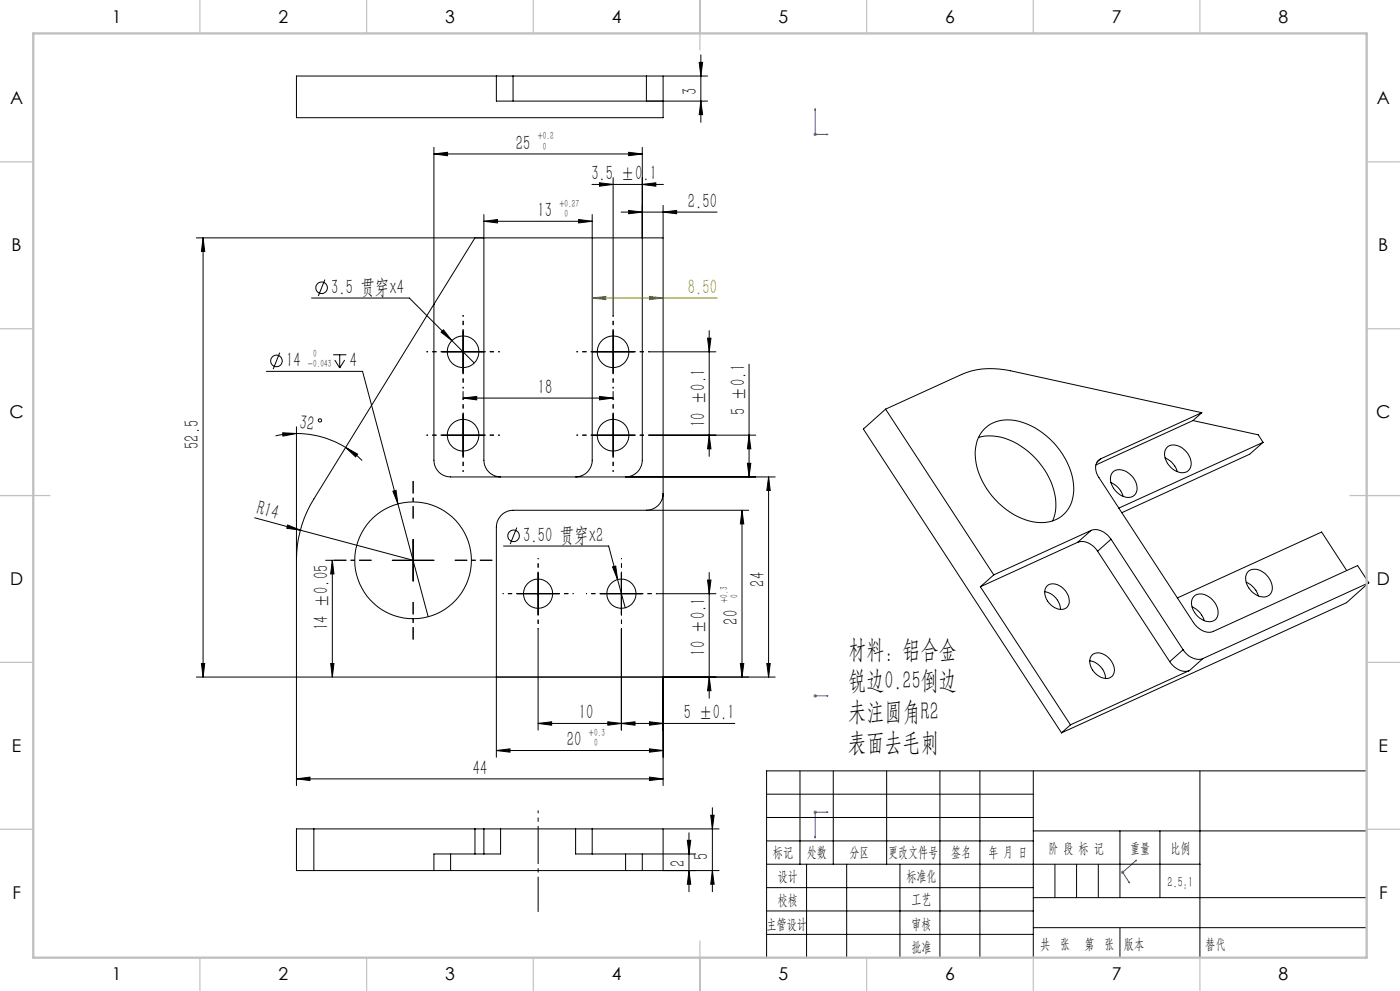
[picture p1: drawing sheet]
<svg xmlns="http://www.w3.org/2000/svg" width="420mm" height="297mm" viewBox="0 0 420 297" stroke-linecap="round" stroke-linejoin="round" font-family="sans-serif">
<g fill="none" stroke="#000" stroke-width=".3">
<path d="M209.8 18.7h1l-.5 4.1zM210.3 16.4v20.3M148.9 22.8h5M148.9 22.8v7.5h63.4M148.9 22.8h-60v12.5h110v-12.5M153.9 22.8h40M153.9 22.8v7.5M193.9 22.8h5M193.9 22.8v7.5M198.9 22.8h13.4M210.3 30.3l.5 4.1h-1zM130.2 44.2v93.7a5 5 0 0 0 5 5h97.4"/>
<path d="M130.2 46.1l4.1-.5v1.1zM130.2 46.1h62.5M177.6 55.3h21.4M179.8 54.8l4.1 .5-4.1 .5zM183.9 53.3v41.1M188.6 45.6l4.1 .5-4.1 .6zM192.7 44.2v93.7a5.1 5.1 0 0 1-5 5M192.7 55.3l4-.5v1zM58.9 71.3h140M60.9 71.3v131.6M60.9 71.3l.5 4h-1zM142.5 71.3l-48.3 78.2a34.5 34.5 0 0 0-5.3 18.4"/>
<path d="M145.2 64.3v73.6a5.1 5.1 0 0 0 5 5M145.2 66.3l4.1-.5v1zM145.2 66.3h32.5M173.6 65.8l4.1 .5-4.1 .5zM177.7 64.3v73.6a5 5 0 0 1-5 5M186.3 63.6h28.8M188.6 63.1l4.1 .5-4.1 .5zM198.9 63.6l4.1-.5v1zM198.9 61.6v173.8M93.5 89.3h29.3l12.8 12.8M97.5 83.8l-2 4.9M132.3 99.6l.7-.8 2.6 3.3z"/>
<path d="M138.9 99.2v12.5M183.9 99.2v12.5M212.8 99.1v37.7M79.9 111.3h28.9l19.6 73.5M83.9 105.7l-1.9 4.9M99.9 106.3h4M100.4 107.9l1.5 2.4M101.9 106.3v4M103.4 107.9l-1.5 2.4M132.7 105.4h12.5M135.6 102.1l6.7 6.7M138.9 119.3l4.1-.5v1z"/>
<path d="M138.9 117.3v2.1M138.9 119.3h45M177.7 105.4h12.5M179.8 118.8l4.1 .5-4.1 .5zM183.9 117.3v2.1M194.9 105.4h19.9M212.3 101.3h1l-.5 4.1zM224.7 109.1v33.8M84.8 129.7l4.1 .2-4 .8zM88.9 129.9a28.2 28.2 0 0 1 14.8 4.2M88.9 129.9l-3.1 .2-3.1 .5M88.9 127.9v107.5"/>
<path d="M103.7 134.1l3.6 2-.6 .8zM103.7 134.1l2 1.3 3 2.6M132.7 130.4h12.5M138.9 124.2v12.5M177.7 130.4h12.5M183.9 124.2v12.5M194.9 130.4h31.8M212.8 130.4l.5 4.1h-1zM224.2 138.8h1l-.5 4.1zM224.7 130.4l.5 4.1h-1zM265.7 122.6l22.7-10.3a23.1 23.1 0 0 1 14.8-1.2l57.3 12.6M265.7 122.6l32.4 49.7"/>
<path d="M265.7 122.6l-6.7 6 59.5 91M293.5 131.1a15.8 15.8 0 0 1 14 3.4 22 22 0 0 1 9.3 17.5l-.4 2.2-.6 1.9M295.4 128.5a11.4 11.4 0 0 1 12.7-1.4 23.1 23.1 0 0 1 14 18.9 9.6 9.6 0 0 1-11.9 10.5 22.9 22.9 0 0 1-17.6-20.1 10.3 10.3 0 0 1 2.8-7.9zM330.2 137.5a3.7 3.7 0 0 0-.5 5.6l28.3 43.5a5.2 5.2 0 0 0 6 2.6l43.3-19.7 3.3 5.2M330.2 137.5l-1.1 1M349.5 137.2a6.4 6.4 0 0 1 3.7 4.2M350.1 134.1a4.1 4.1 0 0 1 5.6 1.1 4.2 4.2 0 0 1 .8 5.9 4.3 4.3 0 0 1-5.8-1.6 4.4 4.4 0 0 1-.6-5.4zM357.9 126l19.6 4.3 1.4 2.3M357.9 126l-29.1 13.3M360.5 123.7l-30.3 13.8M360.5 123.7l-2.6 2.3M378.9 132.6l-43.3 19.7"/>
<path d="M378.9 132.6l-4 3.5-38.4 17.6M76.4 155.2l13.7 3.7M86.3 157.3l3.8 1.6-4.1-.6zM90.1 158.9l33.8 9M117.9 147.2l.9-.2 .6 4zM155 158.1l-1.9 5M198.9 147.9a5 5 0 0 1-5 5M222.6 152.9l.5 4.1h-1zM222.6 152.9v50M224.6 152.9h-70.7a5.1 5.1 0 0 0-5 5v69M230.6 142.9l.5 4.1h-1.1zM230.6 142.9v60"/>
<path d="M327.3 159a5.3 5.3 0 0 1 6 2.6M327.3 159l-29.2 13.3M327.3 159l-4 3.5M333.3 144.6a6.5 6.5 0 0 1 3.7 4.2M333.8 141.5a4.1 4.1 0 0 1 5.7 1.1 4.2 4.2 0 0 1 .8 5.9 4.3 4.3 0 0 1-5.8-1.6 4.3 4.3 0 0 1-.7-5.4zM97.7 167.9h2.5M99.7 167.9v35M99.7 167.9l.5 4.1h-1zM117.7 167.9h12.5M123.9 161.7v12.5M151.1 163.7h31.5l2.7 10M155.2 177.9h12.5"/>
<path d="M161.4 171.7v12.5M180.2 177.9h12.5M183.8 169.9l.9-.3 .6 4.1zM185.3 173.7l2.3 8.5M186.4 171.7v12.5M197.1 177.9h17.7M212.3 173.8h1l-.5 4.1zM212.8 171.6v37.7M294.1 175.9l27 41.3M298.1 172.3l-4 3.6M313.4 177.3a5.7 5.7 0 0 1 4.7 5.3M314.1 175.6a4 4 0 0 1 5.4 1.3 3.6 3.6 0 0 1 .2 5.4 4.9 4.9 0 0 1-6.2-4.1l-.1-1.2z"/>
<path d="M323.3 162.5a5.3 5.3 0 0 1 6 2.7M323.3 162.5l-29.2 13.4M329.3 165.2l21.6 33.1M333.3 161.6l21.6 33.1M333.3 161.6l-4 3.6M358.1 178.8a3.7 3.7 0 0 1 5.2 .5 4.9 4.9 0 0 1 1.6 6 3.5 3.5 0 0 1-5-.1 5.2 5.2 0 0 1-2.1-6zM373.8 174.5a6.4 6.4 0 0 1 3.7 4.1M374.4 171.4a3.7 3.7 0 0 1 5.1 .5 4.9 4.9 0 0 1 1.7 6 3.4 3.4 0 0 1-5-.1 5.1 5.1 0 0 1-2.1-6zM404 171l-7.5-11.5-43.3 19.7M410.6 174.7l-49.7 22.7M410.6 174.7l-6.6 5.9-85.5 39M60.4 198.9h1l-.5 4z"/>
<path d="M99.2 198.9h1l-.5 4zM161.4 188.6v30.2M186.4 188.6v30.2M222.1 198.9h1l-.5 4zM230 198.9h1.1l-.5 4zM326.9 198a5.7 5.7 0 0 1 4.7 5.3M327.6 196.3a3.9 3.9 0 0 1 5.4 1.3 4 4 0 0 1 .6 5.1 4 4 0 0 1-5.4-1.3 4 4 0 0 1-.6-5.1zM350.9 198.3a5.2 5.2 0 0 0 6 2.6M354.9 194.7a5.3 5.3 0 0 0 6 2.7M354.9 194.7l-4 3.6M357.6 181.9a6.4 6.4 0 0 1 3.7 4.1M360.9 197.4l-4 3.5"/>
<path d="M58.9 202.9h173.7M161.4 216.8l4.1-.5v1zM182.4 216.3l4 .5-4 .5zM186.4 216.8l4.1-.5v1zM194.8 216.3l4.1 .5-4.1 .5zM212.8 202.9l.5 4.1h-1zM220.5 216.8h-59.1M321.1 217.2l-2.6 2.4M356.9 200.9l-35.8 16.3M88.9 233.4l4.1-.5v1zM88.9 233.4h110M148.9 224.9l4.1-.5v1z"/>
<path d="M148.9 224.9h50M194.8 224.4l4.1 .5-4.1 .5zM194.8 232.9l4.1 .5-4.1 .5zM230 238h80M240 231v28M250 231v28M266 231v28M282 231v56M294 231v56M310 231v56M360 231v56M410 231h-180v56"/>
<path d="M94.2 248.4h-5.3v12.5h5.3M94.2 248.4h51M94.2 248.4v12.5M135.2 255.9v5M142.5 248.4v7.5M145.2 248.4h5M145.2 255.9h-15v5M145.2 248.4v7.5M150.2 248.4v7.5h-5M150.2 248.4h22.5M172.7 248.4v7.5h5M172.7 248.4h5"/>
<path d="M177.7 248.4v7.5M187.7 255.9v5M192.7 255.9v5M198.9 248.4v12.5M206.2 251.8h1l-.5 4.1zM206.7 249.6v17.7M208.7 255.9h-31M213.2 244.3h1l-.5 4.1zM213.7 242.1v25.2M215.7 248.4h-38M230 245h80M230 252h80"/>
<path d="M230 259h130M242 259v28M254 259v28M270 259v28M310 249h100M336 249v20M348 249v20M94.2 260.9h36M130.2 260.9h5M135.2 260.9h52.5M187.7 260.9h5M206.7 260.9l.5 4.1h-1z"/>
<path d="M213.7 260.9l.5 4.1h-1zM215.7 260.9h-23M230 266h80M230 273h80M310 269h100M310 278h100M230 280h80"/>
<circle cx="96.5" cy="86.3" r="1.73"/>
<circle cx="82.9" cy="108.2" r="1.73"/>
<circle cx="138.9" cy="105.4" r="4.7"/>
<circle cx="183.9" cy="105.4" r="4.7"/>
<circle cx="96" cy="126" r=".5"/>
<circle cx="138.9" cy="130.4" r="4.7"/>
<circle cx="183.9" cy="130.4" r="4.7"/>
<circle cx="123.9" cy="167.9" r="17.5"/>
<circle cx="154.1" cy="160.6" r="1.73"/>
<circle cx="161.4" cy="177.9" r="4.4"/>
<circle cx="186.4" cy="177.9" r="4.4"/>
</g>
<g fill="none" stroke="#00f" stroke-width=".3">
<path d="M244.5 32.6l.2 .3h-.3zM244.5 32.6v7.7h3.9M248 40.2l.4 .1-.4 .1zM244.4 208.6h.3zM244.5 208.6h.1M244.5 208.6h3.9M248.4 208.6h-.4h.4M244.4 250.8h.3l-.2 .4zM248 243.3l.4 .1-.4 .1zM248.4 243.4h-3.9v7.8M340.7 257.9l.2-.1-.1 .2zM340.9 257.8l-4.1 3.6 2.1 3.3"/>
<path d="M338.6 264.4l.3 .3z"/>
</g>
<path d="M177.7 89.3l4.1-.5v1zM177.7 89.3h37.4M194.8 88.8l4.1 .5-4.1 .5z" fill="none" stroke="#808000" stroke-width=".3"/>
<g fill="none" stroke="#808080" stroke-width=".3">
<path d="M244.2 39.9l.7 .7M244.5 39.8v1M244.9 39.9l-.7 .7M244.1 40.3h.9M244.1 208.6h.9M244.2 208.2l.7 .7M244.5 208.1v1M244.9 208.2l-.7 .7M244.1 243.4h.9M244.2 243.1l.7 .7M244.5 242.9v1M244.9 243.1l-.7 .7"/>
<path d="M336.3 261.4h1M336.4 261.1l.7 .7M336.8 260.9v1M337.1 261.1l-.7 .7"/>
</g>
<path d="M123.9 155.4v-11.2M111.4 167.9h-11.2M136.4 167.9h11.3M123.9 180.4v11.3" fill="none" stroke="#000" stroke-width=".3" stroke-dasharray="30.5 1.3 1.3 1.3" stroke-dashoffset="26.8" stroke-linecap="butt"/>
<g fill="none" stroke="#000" stroke-width=".3" stroke-dasharray="30.5 1.3 1.3 1.3" stroke-dashoffset="30" stroke-linecap="butt">
<path d="M138.9 99.2v-4.8M183.9 99.2v-4.8M132.7 105.4h-4.8M138.9 111.7v4.7M145.2 105.4h4.7M177.7 105.4h-4.8M183.9 111.7v4.7M190.2 105.4h4.7M132.7 130.4h-4.8M138.9 124.2v-4.8M138.9 136.7v4.7M145.2 130.4h4.7"/>
<path d="M177.7 130.4h-4.8M183.9 124.2v-4.8M183.9 136.7v4.7M190.2 130.4h4.7"/>
</g>
<path d="M155.2 177.9h-4.4M161.4 171.7v-4.4M167.7 177.9h4.4M180.2 177.9h-4.4M186.4 171.7v-4.4M192.7 177.9h4.4M161.4 184.2v4.3M186.4 184.2v4.3" fill="none" stroke="#000" stroke-width=".3" stroke-dasharray="30.5 1.3 1.3 1.3" stroke-dashoffset="30.2" stroke-linecap="butt"/>
<path d="M161.4 242.9v5.5" fill="none" stroke="#000" stroke-width=".3" stroke-dasharray="30.5 1.3 1.3 1.3" stroke-dashoffset="29.6" stroke-linecap="butt"/>
<path d="M161.4 248.4v24.9" fill="none" stroke="#000" stroke-width=".3" stroke-dasharray="30.5 1.3 1.3 1.3" stroke-dashoffset="19.9" stroke-linecap="butt"/>
<path d="M316.5 259v10M323 259v10M329.5 259v10M336 278v9" fill="none" stroke="#0a0605" stroke-width=".3"/>
<g fill="none" stroke="#c0c0c0" stroke-width=".35">
<path d="M60 0v10M110 0v10M160 0v10M210 0v15M260 0v10M310 0v10M360 0v10M0 48.5h10M410 48.5h10M0 98.5h10M410 98.5h10M0 148.5h15"/>
<path d="M405 148.5h15M0 198.5h10M410 198.5h10M0 248.5h10M410 248.5h10M60 287v10M110 287v10M160 287v10M210 282v15M260 287v10M310 287v10M360 287v10"/>
</g>
<path d="M10 10h400v277h-400z" fill="none" stroke="#c0c0c0" stroke-width=".7"/>
<g fill="#00f">
<path d="M338.6 264.4l.3 .3zM340.7 257.9l.2-.1-.1 .2zM248 208.6h.4zM244.4 208.6h.3z"/>
<path d="M248 243.3v.2l.4-.1zM244.4 250.8l.1 .4 .2-.4z"/>
<path d="M248 40.2l.4 .1-.4 .1zM244.5 32.6l.2 .3h-.3z"/>
</g>
<g fill="#000">
<path d="M86.3 157.3l3.8 1.6-4.1-.6z"/>
<path d="M145.2 66.3l4.1-.5v1zM173.6 65.8l4.1 .5-4.1 .5zM161.4 216.8l4.1-.5v1zM182.4 216.3l4 .5-4 .5zM117.9 147.2l1.5 3.8-.6-4zM183.8 169.9l1.5 3.8-.6-4.1zM133 98.8l-.7 .8 3.3 2.5zM138.9 119.3l4.1-.5v1zM179.8 118.8l4.1 .5-4.1 .5zM179.8 54.8l4.1 .5-4.1 .5zM192.7 55.3l4-.5v1zM130.2 46.1l4.1-.5v1.1zM188.6 45.6l4.1 .5-4.1 .6z"/>
<path d="M103.7 134.1l3.6 2-.6 .8zM84.8 129.7l4.1 .2-4 .8z"/>
<path d="M99.7 167.9l.5 4.1h-1zM99.2 198.9h1l-.5 4zM60.9 71.3l.5 4h-1zM60.4 198.9h1l-.5 4zM230.6 142.9l.5 4.1h-1.1zM230 198.9h1.1l-.5 4zM224.7 130.4l.5 4.1h-1zM224.2 138.8h1l-.5 4.1zM212.3 101.3h1l-.5 4.1zM212.8 130.4l.5 4.1h-1zM212.3 173.8h1l-.5 4.1zM212.8 202.9l.5 4.1h-1zM209.8 18.7h1l-.5 4.1zM210.3 30.3l.5 4.1h-1z"/>
<path d="M222.1 198.9h1l-.5 4zM222.6 152.9l.5 4.1h-1z"/>
<path d="M148.9 224.9l4.1-.5v1zM194.8 224.4l4.1 .5-4.1 .5zM88.9 233.4l4.1-.5v1zM194.8 232.9l4.1 .5-4.1 .5zM186.4 216.8l4.1-.5v1zM194.8 216.3l4.1 .5-4.1 .5zM188.6 63.1l4.1 .5-4.1 .5zM198.9 63.6l4.1-.5v1z"/>
<path d="M206.2 251.8h1l-.5 4.1zM206.7 260.9l.5 4.1h-1zM213.2 244.3h1l-.5 4.1zM213.7 260.9l.5 4.1h-1z"/>
</g>
<path d="M177.7 89.3l4.1-.5v1zM194.8 88.8l4.1 .5-4.1 .5z" fill="#808000"/>
<g font-size="7.8">
<text x="254.5" y="197.2">材料：铝合金</text>
<text x="254.5" y="206.5">锐边0.25倒边</text>
<text x="254.5" y="215.7">未注圆角R2</text>
<text x="254.5" y="225">表面去毛刺</text>
</g>
<g font-size="6.3">
<text x="209" y="28.4" transform="rotate(-90 209 28.4)">3</text>
<text x="154.8" y="44.9">25</text>
<text x="177.4" y="54">3.5 ±0.1</text>
<text x="161.3" y="65">13</text>
<text x="206.4" y="62.3">2.50</text>
<text x="99.4" y="88.1">3.5 贯穿x4</text>
<text x="85.8" y="110">14</text>
<text x="105" y="110">4</text>
<text x="161.4" y="118.1">18</text>
<text x="223.5" y="124.5" transform="rotate(-90 223.5 124.5)">5 ±0.1</text>
<text x="89.7" y="128.5" transform="rotate(8 89.7 128.5)">32</text>
<text x="211.5" y="128.1" transform="rotate(-90 211.5 128.1)">10 ±0.1</text>
<text x="59.7" y="134.6" transform="rotate(-90 59.7 134.6)">52.5</text>
<text x="76.8" y="154" transform="rotate(15 76.8 154)">R14</text>
<text x="156.9" y="162.4">3.50 贯穿x2</text>
<text x="229.3" y="175.8" transform="rotate(-90 229.3 175.8)">24</text>
<text x="98.5" y="188.9" transform="rotate(-90 98.5 188.9)">14 ±0.05</text>
<text x="221.4" y="187.2" transform="rotate(-90 221.4 187.2)">20</text>
<text x="211.5" y="196.5" transform="rotate(-90 211.5 196.5)">10 ±0.1</text>
<text x="173.6" y="215.6">10</text>
<text x="205.1" y="215.6">5 ±0.1</text>
<text x="170.1" y="223.7">20</text>
<text x="141.8" y="232.2">44</text>
<text x="212.5" y="257.8" transform="rotate(-90 212.5 257.8)">5</text>
<text x="205.5" y="259.9" transform="rotate(-90 205.5 259.9)">2</text>
</g>
<text font-size="6.3" fill="#808000" x="206.4" y="88.1">8.50</text>
<g font-size="5.3">
<text x="33.5" y="6.8">1</text>
<text x="83.5" y="6.8">2</text>
<text x="133.5" y="6.8">3</text>
<text x="183.5" y="6.8">4</text>
<text x="233.5" y="6.8">5</text>
<text x="283.5" y="6.8">6</text>
<text x="333.5" y="6.8">7</text>
<text x="383.5" y="6.8">8</text>
<text x="3" y="31.1">A</text>
<text x="413" y="31.1">A</text>
<text x="3.5" y="75.3">B</text>
<text x="413.5" y="75.3">B</text>
<text x="2.8" y="125.3">C</text>
<text x="412.8" y="125.3">C</text>
<text x="3" y="175.3">D</text>
<text x="413" y="175.3">D</text>
<text x="3.6" y="225.3">E</text>
<text x="413.6" y="225.3">E</text>
<text x="3.7" y="269.6">F</text>
<text x="413.7" y="269.6">F</text>
<text x="33.5" y="293.8">1</text>
<text x="83.5" y="293.8">2</text>
<text x="133.5" y="293.8">3</text>
<text x="183.5" y="293.8">4</text>
<text x="233.5" y="293.8">5</text>
<text x="283.5" y="293.8">6</text>
<text x="333.5" y="293.8">7</text>
<text x="383.5" y="293.8">8</text>
</g>
<g font-size="4.4">
<text x="231.9" y="256.9">标记</text>
<text x="242.1" y="256.9">处数</text>
<text x="254.9" y="256.9">分区</text>
<text x="266.5" y="256.9">更改文件号</text>
<text x="285.4" y="256.9">签名</text>
<text x="296.5" y="256.9">年 月 日</text>
<text x="314.5" y="255.6">阶 段 标 记</text>
<text x="339" y="255.6">重量</text>
<text x="351.1" y="255.6">比例</text>
<text x="233.3" y="263.9">设计</text>
<text x="271.9" y="263.9">标准化</text>
<text x="350.3" y="265.7">2.5:1</text>
<text x="233.3" y="271.1">校核</text>
<text x="273.4" y="271">工艺</text>
<text x="229.9" y="278.3">主管设计</text>
<text x="273.4" y="278.3">审核</text>
<text x="273.4" y="285.2">批准</text>
<text x="312.1" y="284.4">共 张</text>
<text x="325.3" y="284.4">第 张</text>
<text x="337.1" y="284.4">版本</text>
</g>
<text font-size="4.4" fill="#0a0605" x="361.6" y="284.4">替代</text>
<g font-size="3.1">
<text x="161.4" y="41.8">+0.2</text>
<text x="162.9" y="44.9">0</text>
<text x="167.8" y="61.9">+0.27</text>
<text x="169.4" y="65">0</text>
<text x="93.9" y="106.9">0</text>
<text x="92.4" y="110">-0.043</text>
<text x="221.4" y="179.1" transform="rotate(-90 221.4 179.1)">0</text>
<text x="218.3" y="180.6" transform="rotate(-90 218.3 180.6)">+0.3</text>
<text x="176.7" y="220.5">+0.3</text>
<text x="178.2" y="223.7">0</text>
</g>
</svg>
